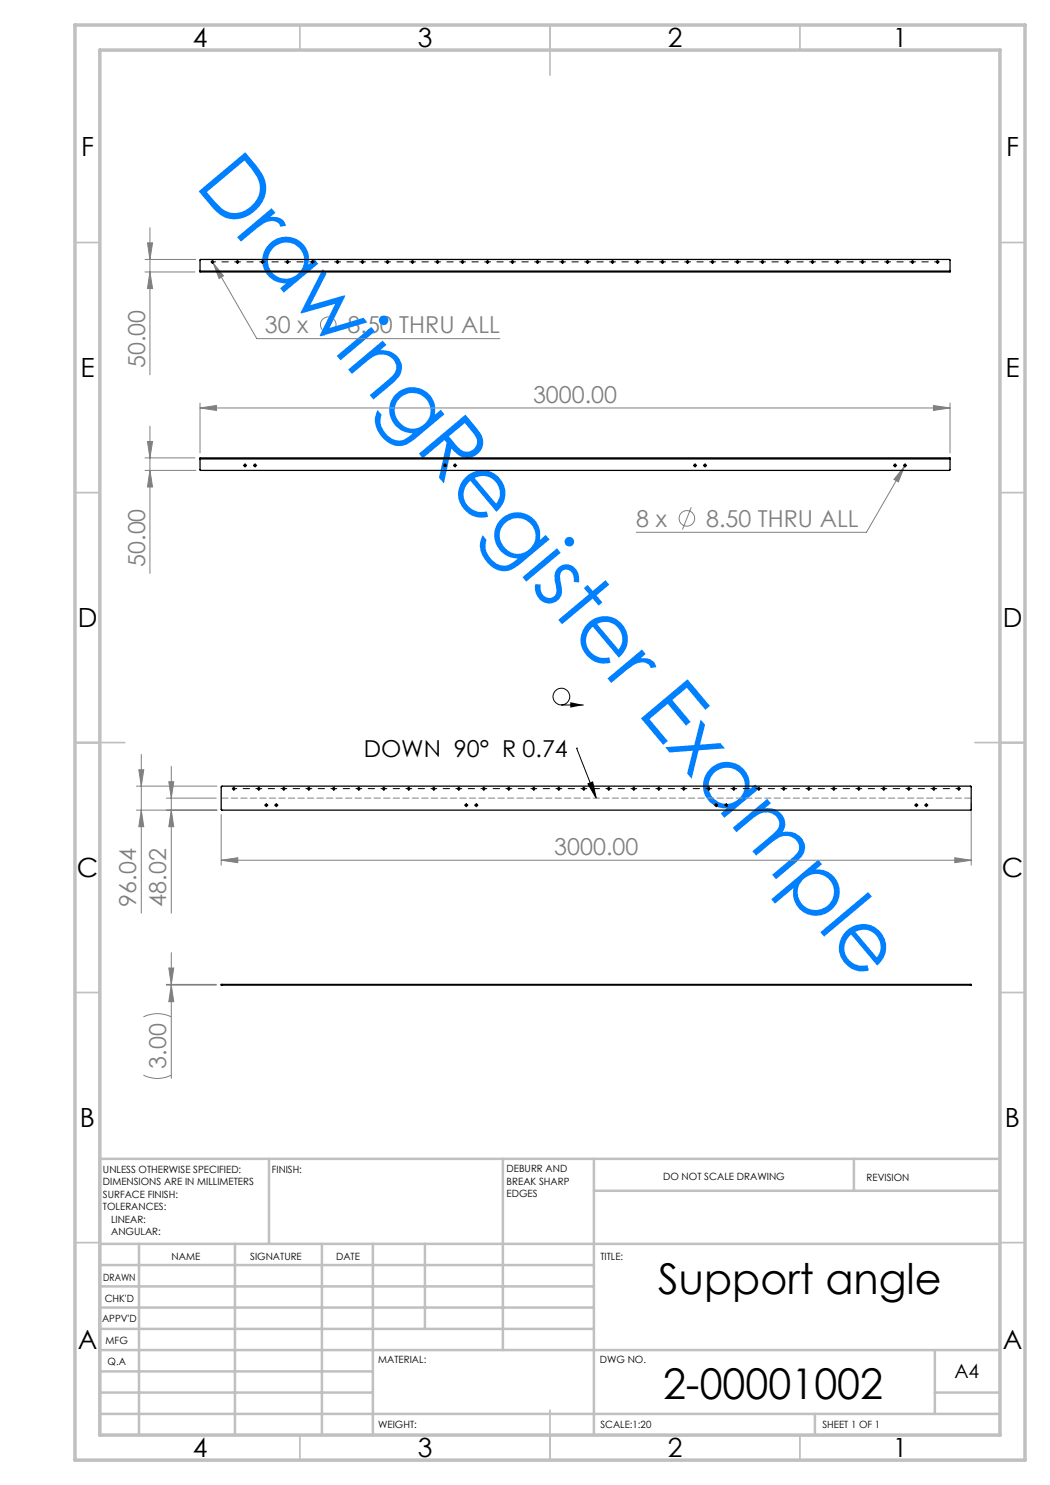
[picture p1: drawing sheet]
<svg xmlns="http://www.w3.org/2000/svg" width="210mm" height="297mm" viewBox="0 0 210 297" stroke-linecap="round" stroke-linejoin="round" font-family="sans-serif">
<g fill="none" stroke="#808080" stroke-width=".2">
<path d="M29 51.9h10.2M29 54.4h10M29.5 48.6h1l-.5 3.3zM30 54.4l.5 3.3h-1zM30 45.5v29.5M42.4 52.2l.2 .4M42.6 52.6l2.1 2.6-.9 .5zM42.6 52.6l8.8 15.1h48.6M66.5 62.7l-1.7 4.5M29 91.6h10M29 94.1h10.2M29.5 88.3h1l-.5 3.3z"/>
<path d="M30 94.1l.5 3.3h-1zM30 85.2v29.5M40 81.6l3.3-.5v1zM40 80.6v10M40 81.6h150M180.9 93.3l-1.2 3.1-.9-.5zM180.9 93.3l-7.6 13.2h-46.1M181.1 92.9l-.2 .4M186.7 81.1l3.3 .5-3.3 .5zM190 80.6v10M138.3 101.5l-1.8 4.4M27.3 157.2h16.1"/>
<path d="M27.8 153.9h1l-.5 3.3zM28.3 150.9v31.7M33.3 159.6h10M33.8 156.3h.9l-.4 3.3zM34.3 153.3v29.3M27.3 162h16.1M28.3 162l.5 3.3h-1zM34.3 162l.4 3.3h-.9zM44.2 172l3.4-.4v.9zM44.2 162.9v10.1M44.2 172h150M191 171.6l3.2 .4-3.2 .5z"/>
<path d="M194.2 160.7v12.3M33.3 196.9h10M33.3 197h10M33.8 193.6h.9l-.4 3.3zM34.3 197l.4 3.3h-.9zM34.3 190.5v25.2M28.7 215a6.1 6.1 0 0 0 5.6 0M28.7 203.4a6.4 6.4 0 0 1 5.6 0"/>
<circle cx="65.7" cy="64.9" r="1.55"/>
<circle cx="137.4" cy="103.7" r="1.55"/>
</g>
<g fill="none" stroke="#000" stroke-width=".2">
<path d="M42.4 52.4h.2M42.5 52.3v.2M48.9 93.1h.2M49 93v.2M50.9 93.1h.2M51 93v.2M88.9 93.1h.2M89 93v.2M90.9 93.1h.2M91 93v.2M138.9 93.1h.2M139 93v.2"/>
<path d="M140.9 93.1h.2M141 93v.2M178.9 93.1h.2M179 93v.2M180.9 93.1h.2M181 93v.2M46.6 157.8h.3M46.7 157.6v.3M112.3 141h4.4M115.3 149.6h.1M115.3 149.6l3.9 10M117.6 156.8l.9-.4 .7 3.2z"/>
<path d="M53.1 161h.3M53.3 160.9v.3M55.1 161h.3M55.2 160.9v.3M93.1 161h.3M93.2 160.9v.3M95.1 161h.3M95.2 160.9v.3M143.1 161h.3M143.3 160.9v.3M145.1 161h.3M145.2 160.9v.3"/>
<path d="M183.1 161h.3M183.3 160.9v.3M185.1 161h.3M185.2 160.9v.3"/>
<circle cx="112.3" cy="139.3" r="1.67"/>
</g>
<path d="M114.1 140.4l2.6 .6-2.6 .5zM117.6 156.8l.9-.4 .7 3.2z" fill="#000"/>
<g fill="none" stroke="#000" stroke-width=".2" stroke-dasharray="15.2 1.3 1.3 1.3">
<path d="M42.3 52.4h-.1M42.5 52.1v-.1M42.5 52.6v.1M47.5 52.4v-.2M47.5 52.4h-.1M47.5 52.4v.1M47.5 52.4h.1M47.5 52.1v-.1M47.5 52.6v.1M52.5 52.4v-.2M52.5 52.4h-.1M52.5 52.4v.1"/>
<path d="M52.5 52.4h.1M52.5 52.1v-.1M52.5 52.6v.1M57.5 52.4v-.2M57.5 52.4h-.1M57.5 52.4v.1M57.5 52.4h.1M57.5 52.1v-.1M57.5 52.6v.1M62.5 52.4v-.2M62.5 52.4h-.1M62.5 52.4v.1"/>
<path d="M62.5 52.4h.1M62.5 52.1v-.1M62.5 52.6v.1M67.5 52.4v-.2M67.5 52.4h-.1M67.5 52.4v.1M67.5 52.4h.1M67.5 52.1v-.1M67.5 52.6v.1M72.5 52.4v-.2M72.5 52.4h-.1M72.5 52.4v.1"/>
<path d="M72.5 52.4h.1M72.5 52.1v-.1M72.5 52.6v.1M77.5 52.4v-.2M77.5 52.4h-.1M77.5 52.4v.1M77.5 52.4h.1M77.5 52.1v-.1M77.5 52.6v.1M82.5 52.4v-.2M82.5 52.4h-.1M82.5 52.4v.1"/>
<path d="M82.5 52.4h.1M82.5 52.1v-.1M82.5 52.6v.1M87.5 52.4v-.2M87.5 52.4h-.1M87.5 52.4v.1M87.5 52.4h.1M87.5 52.1v-.1M87.5 52.6v.1M92.5 52.4v-.2M92.5 52.4h-.1M92.5 52.4v.1"/>
<path d="M92.5 52.4h.1M92.5 52.1v-.1M92.5 52.6v.1M97.5 52.4v-.2M97.5 52.4h-.1M97.5 52.4v.1M97.5 52.4h.1M97.5 52.1v-.1M97.5 52.6v.1M102.5 52.4v-.2M102.5 52.4h-.1M102.5 52.4v.1"/>
<path d="M102.5 52.4h.1M102.5 52.1v-.1M102.5 52.6v.1M107.5 52.4v-.2M107.5 52.4h-.1M107.5 52.4v.1M107.5 52.4h.1M107.5 52.1v-.1M107.5 52.6v.1M112.5 52.4v-.2M112.5 52.4h-.1M112.5 52.4v.1"/>
<path d="M112.5 52.4h.1M112.5 52.1v-.1M112.5 52.6v.1M117.5 52.4v-.2M117.5 52.4h-.1M117.5 52.4v.1M117.5 52.4h.1M117.5 52.1v-.1M117.5 52.6v.1M122.5 52.4v-.2M122.5 52.4h-.1M122.5 52.4v.1"/>
<path d="M122.5 52.4h.1M122.5 52.1v-.1M122.5 52.6v.1M127.5 52.4v-.2M127.5 52.4h-.1M127.5 52.4v.1M127.5 52.4h.1M127.5 52.1v-.1M127.5 52.6v.1M132.5 52.4v-.2M132.5 52.4h-.1M132.5 52.4v.1"/>
<path d="M132.5 52.4h.1M132.5 52.1v-.1M132.5 52.6v.1M137.5 52.4v-.2M137.5 52.4h-.1M137.5 52.4v.1M137.5 52.4h.1M137.5 52.1v-.1M137.5 52.6v.1M142.5 52.4v-.2M142.5 52.4h-.1M142.5 52.4v.1"/>
<path d="M142.5 52.4h.1M142.5 52.1v-.1M142.5 52.6v.1M147.5 52.4v-.2M147.5 52.4h-.1M147.5 52.4v.1M147.5 52.4h.1M147.5 52.1v-.1M147.5 52.6v.1M152.5 52.4v-.2M152.5 52.4h-.1M152.5 52.4v.1"/>
<path d="M152.5 52.4h.1M152.5 52.1v-.1M152.5 52.6v.1M157.5 52.4v-.2M157.5 52.4h-.1M157.5 52.4v.1M157.5 52.4h.1M157.5 52.1v-.1M157.5 52.6v.1M162.5 52.4v-.2M162.5 52.4h-.1M162.5 52.4v.1"/>
<path d="M162.5 52.4h.1M162.5 52.1v-.1M162.5 52.6v.1M167.5 52.4v-.2M167.5 52.4h-.1M167.5 52.4v.1M167.5 52.4h.1M167.5 52.1v-.1M167.5 52.6v.1M172.5 52.4v-.2M172.5 52.4h-.1M172.5 52.4v.1"/>
<path d="M172.5 52.4h.1M172.5 52.1v-.1M172.5 52.6v.1M177.5 52.4v-.2M177.5 52.4h-.1M177.5 52.4v.1M177.5 52.4h.1M177.5 52.1v-.1M177.5 52.6v.1M182.5 52.4v-.2M182.5 52.4h-.1M182.5 52.4v.1"/>
<path d="M182.5 52.4h.1M182.5 52.1v-.1M182.5 52.6v.1M187.5 52.4v-.2M187.5 52.4h-.1M187.5 52.4v.1M187.5 52.4h.1M187.5 52.1v-.1M187.5 52.6v.1M187.8 52.4h.1M48.8 93.1h-.1M49 92.8v-.1"/>
<path d="M49 93.3v.1M49.3 93.1h.1M50.8 93.1h-.1M51 92.8v-.1M51 93.3v.1M51.3 93.1h.1M88.8 93.1h-.1M89 92.8v-.1M89 93.3v.1M89.3 93.1h.1M90.8 93.1h-.1M91 92.8v-.1"/>
<path d="M91 93.3v.1M91.3 93.1h.1M138.8 93.1h-.1M139 92.8v-.1M139 93.3v.1M139.3 93.1h.1M140.8 93.1h-.1M141 92.8v-.1M141 93.3v.1M141.3 93.1h.1M178.8 93.1h-.1M179 92.8v-.1"/>
<path d="M179 93.3v.1M179.3 93.1h.1M180.8 93.1h-.1M181 92.8v-.1M181 93.3v.1M181.3 93.1h.1M46.5 157.7h-.1M46.8 157.5v-.1M46.8 158v.1M51.8 157.7v-.1M51.8 157.7h-.2M51.8 157.7v.1"/>
<path d="M51.8 157.7h.1M51.8 157.5v-.1M51.8 158v.1M56.8 157.7v-.1M56.8 157.7h-.2M56.8 157.7v.1M56.8 157.7h.1M56.8 157.5v-.1M56.8 158v.1M61.8 157.7v-.1M61.8 157.7h-.2M61.8 157.7v.1"/>
<path d="M61.8 157.7h.1M61.8 157.5v-.1M61.8 158v.1M66.8 157.7v-.1M66.8 157.7h-.2M66.8 157.7v.1M66.8 157.7h.1M66.8 157.5v-.1M66.8 158v.1M71.8 157.7v-.1M71.8 157.7h-.2M71.8 157.7v.1"/>
<path d="M71.8 157.7h.1M71.8 157.5v-.1M71.8 158v.1M76.8 157.7v-.1M76.8 157.7h-.2M76.8 157.7v.1M76.8 157.7h.1M76.8 157.5v-.1M76.8 158v.1M81.8 157.7v-.1M81.8 157.7h-.2M81.8 157.7v.1"/>
<path d="M81.8 157.7h.1M81.8 157.5v-.1M81.8 158v.1M86.8 157.7v-.1M86.8 157.7h-.2M86.8 157.7v.1M86.8 157.7h.1M86.8 157.5v-.1M86.8 158v.1M91.8 157.7v-.1M91.8 157.7h-.2M91.8 157.7v.1"/>
<path d="M91.8 157.7h.1M91.8 157.5v-.1M91.8 158v.1M96.8 157.7v-.1M96.8 157.7h-.2M96.8 157.7v.1M96.8 157.7h.1M96.8 157.5v-.1M96.8 158v.1M101.8 157.7v-.1M101.8 157.7h-.2M101.8 157.7v.1"/>
<path d="M101.8 157.7h.1M101.8 157.5v-.1M101.8 158v.1M106.8 157.7v-.1M106.8 157.7h-.2M106.8 157.7v.1M106.8 157.7h.1M106.8 157.5v-.1M106.8 158v.1M111.8 157.7v-.1M111.8 157.7h-.2M111.8 157.7v.1"/>
<path d="M111.8 157.7h.1M111.8 157.5v-.1M111.8 158v.1M116.8 157.7v-.1M116.8 157.7h-.2M116.8 157.7v.1M116.8 157.7h.1M116.8 157.5v-.1M116.8 158v.1M121.8 157.7v-.1M121.8 157.7h-.2M121.8 157.7v.1"/>
<path d="M121.8 157.7h.1M121.8 157.5v-.1M121.8 158v.1M126.8 157.7v-.1M126.8 157.7h-.2M126.8 157.7v.1M126.8 157.7h.1M126.8 157.5v-.1M126.8 158v.1M131.8 157.7v-.1M131.8 157.7h-.2M131.8 157.7v.1"/>
<path d="M131.8 157.7h.1M131.8 157.5v-.1M131.8 158v.1M136.8 157.7v-.1M136.8 157.7h-.2M136.8 157.7v.1M136.8 157.7h.1M136.8 157.5v-.1M136.8 158v.1M141.8 157.7v-.1M141.8 157.7h-.2M141.8 157.7v.1"/>
<path d="M141.8 157.7h.1M141.8 157.5v-.1M141.8 158v.1M146.8 157.7v-.1M146.8 157.7h-.2M146.8 157.7v.1M146.8 157.7h.1M146.8 157.5v-.1M146.8 158v.1M151.8 157.7v-.1M151.8 157.7h-.2M151.8 157.7v.1"/>
<path d="M151.8 157.7h.1M151.8 157.5v-.1M151.8 158v.1M156.8 157.7v-.1M156.8 157.7h-.2M156.8 157.7v.1M156.8 157.7h.1M156.8 157.5v-.1M156.8 158v.1M161.8 157.7v-.1M161.8 157.7h-.2M161.8 157.7v.1"/>
<path d="M161.8 157.7h.1M161.8 157.5v-.1M161.8 158v.1M166.8 157.7v-.1M166.8 157.7h-.2M166.8 157.7v.1M166.8 157.7h.1M166.8 157.5v-.1M166.8 158v.1M171.8 157.7v-.1M171.8 157.7h-.2M171.8 157.7v.1"/>
<path d="M171.8 157.7h.1M171.8 157.5v-.1M171.8 158v.1M176.8 157.7v-.1M176.8 157.7h-.2M176.8 157.7v.1M176.8 157.7h.1M176.8 157.5v-.1M176.8 158v.1M181.8 157.7v-.1M181.8 157.7h-.2M181.8 157.7v.1"/>
<path d="M181.8 157.7h.1M181.8 157.5v-.1M181.8 158v.1M186.8 157.7v-.1M186.8 157.7h-.2M186.8 157.7v.1M186.8 157.7h.1M186.8 157.5v-.1M186.8 158v.1M191.8 157.7v-.1M191.8 157.7h-.2M191.8 157.7v.1"/>
<path d="M191.8 157.7h.1M191.8 157.5v-.1M191.8 158v.1M192 157.7h.1M53 161h-.1M53.3 160.8v-.1M53.3 161.3v.1M53.5 161h.1M55 161h-.1M55.3 160.8v-.1M55.3 161.3v.1M55.5 161h.1"/>
<path d="M93 161h-.1M93.3 160.8v-.1M93.3 161.3v.1M93.5 161h.1M95 161h-.1M95.3 160.8v-.1M95.3 161.3v.1M95.5 161h.1M143 161h-.1M143.3 160.8v-.1M143.3 161.3v.1M143.5 161h.1"/>
<path d="M145 161h-.1M145.3 160.8v-.1M145.3 161.3v.1M145.5 161h.1M183 161h-.1M183.3 160.8v-.1M183.3 161.3v.1M183.5 161h.1M185 161h-.1M185.3 160.8v-.1M185.3 161.3v.1M185.5 161h.1"/>
</g>
<g fill="none" stroke="#000" stroke-width=".2" stroke-dasharray="15.2 1.3 1.3 1.3" stroke-dashoffset="14.9">
<path d="M42.8 52.4h4.5M47.8 52.4h4.5M52.8 52.4h4.5M57.8 52.4h4.5M62.8 52.4h4.5M67.8 52.4h4.5M72.8 52.4h4.5M77.8 52.4h4.5M82.8 52.4h4.5M87.8 52.4h4.5M92.8 52.4h4.5M97.8 52.4h4.5"/>
<path d="M102.8 52.4h4.5M107.8 52.4h4.5M112.8 52.4h4.5M117.8 52.4h4.5M122.8 52.4h4.5M127.8 52.4h4.5M132.8 52.4h4.5M137.8 52.4h4.5M142.8 52.4h4.5M147.8 52.4h4.5M152.8 52.4h4.5M157.8 52.4h4.5"/>
<path d="M162.8 52.4h4.5M167.8 52.4h4.5M172.8 52.4h4.5M177.8 52.4h4.5M182.8 52.4h4.5M47 157.7h4.5M52 157.7h4.5M57 157.7h4.5M62 157.7h4.5M67 157.7h4.5M72 157.7h4.5M77 157.7h4.5"/>
<path d="M82 157.7h4.5M87 157.7h4.5M92 157.7h4.5M97 157.7h4.5M102 157.7h4.5M107 157.7h4.5M112 157.7h4.5M117 157.7h4.5M122 157.7h4.5M127 157.7h4.5M132 157.7h4.5M137 157.7h4.5"/>
<path d="M142 157.7h4.5M147 157.7h4.5M152 157.7h4.5M157 157.7h4.5M162 157.7h4.5M167 157.7h4.5M172 157.7h4.5M177 157.7h4.5M182 157.7h4.5M187 157.7h4.5"/>
</g>
<path d="M194.3 159.6h-150" fill="none" stroke="#808080" stroke-width=".2" stroke-dasharray="1.3 .6" stroke-dashoffset="-.1"/>
<g fill="none" stroke="#c0c0c0" stroke-width=".35">
<path d="M60 5v5M110 5v10M160 5v5M15 48.5h5M200 48.5h5M15 98.5h5M200 98.5h5M15 148.5h10M195 148.5h10M15 198.5h5M200 198.5h5M15 248.5h5"/>
<path d="M200 248.5h5M60 287v5M110 282v10M160 287v5"/>
</g>
<g fill="none" stroke="#c0c0c0" stroke-width=".5">
<path d="M53.8 231.8v17M100.6 231.8v38.2M118.8 231.8v55.2M118.8 238.2h81.2M170.8 231.8v6.4M200 231.8h-180v55.2M20 248.8h180M20 257.3h98.8M20 253h98.8M27.8 248.8v38.2M47 248.8v38.2M64.4 248.8v38.2"/>
<path d="M74.6 248.8v38.2M85 248.8v17M20 265.8h98.8M20 261.5h98.8M20 278.5h54.6M20 274.3h54.6M20 270h180M187 278.5h13M187 270v12.8M20 282.8h180M163 282.8v4.2"/>
</g>
<path d="M15 5h190v287h-190zM20 10h180v277h-180z" fill="none" stroke="#c0c0c0" stroke-width=".7"/>
<g fill="#808080">
<path d="M42.6 52.6l1.2 3.1 .9-.5zM44.2 172l3.4-.4v.9zM191 171.6l3.2 .4-3.2 .5zM40 81.6l3.3-.5v1zM186.7 81.1l3.3 .5-3.3 .5zM180.9 93.3l-2.1 2.6 .9 .5z"/>
<path d="M29.5 48.6h1l-.5 3.3zM30 54.4l.5 3.3h-1zM33.8 156.3h.9l-.4 3.3zM34.3 162l.4 3.3h-.9zM27.8 153.9h1l-.5 3.3zM28.3 162l.5 3.3h-1zM33.8 193.6h.9l-.4 3.3zM34.3 197l.4 3.3h-.9zM29.5 88.3h1l-.5 3.3zM30 94.1l.5 3.3h-1z"/>
</g>
<g fill="none" stroke="#000" stroke-width=".25">
<path d="M40 54.2l.1-2.3h149.8l.1 .1v2.2M40 54.2v.2h150v-.2M40 54.2h150M40 91.8l.1 2.3h149.8l.1-2.3M40 91.8v-.2h150v.2M40 91.8h150M44.3 157.3l149.8-.1 .1 .1v4.7h-149.9zM44.4 196.9h-.2v.1h.2M44.4 196.9v.1M44.4 196.9h149.7M44.4 197h149.7M194.1 196.9h.1l-.1 .1"/>
<path d="M194.1 196.9v.1"/>
<circle cx="42.5" cy="52.4" r=".22"/>
<circle cx="47.5" cy="52.4" r=".22"/>
<circle cx="52.5" cy="52.4" r=".21"/>
<circle cx="57.5" cy="52.4" r=".21"/>
<circle cx="62.5" cy="52.4" r=".22"/>
<circle cx="67.5" cy="52.4" r=".22"/>
<circle cx="72.5" cy="52.4" r=".21"/>
<circle cx="77.5" cy="52.4" r=".21"/>
<circle cx="82.5" cy="52.4" r=".22"/>
<circle cx="87.5" cy="52.4" r=".21"/>
<circle cx="92.5" cy="52.4" r=".21"/>
<circle cx="97.5" cy="52.4" r=".21"/>
<circle cx="102.5" cy="52.4" r=".22"/>
<circle cx="107.5" cy="52.4" r=".21"/>
<circle cx="112.5" cy="52.4" r=".21"/>
<circle cx="117.5" cy="52.4" r=".22"/>
<circle cx="122.5" cy="52.4" r=".22"/>
<circle cx="127.5" cy="52.4" r=".21"/>
<circle cx="132.5" cy="52.4" r=".21"/>
<circle cx="137.5" cy="52.4" r=".22"/>
<circle cx="142.5" cy="52.4" r=".22"/>
<circle cx="147.5" cy="52.4" r=".21"/>
<circle cx="152.5" cy="52.4" r=".21"/>
<circle cx="157.5" cy="52.4" r=".22"/>
<circle cx="162.5" cy="52.4" r=".21"/>
<circle cx="167.5" cy="52.4" r=".21"/>
<circle cx="172.5" cy="52.4" r=".21"/>
<circle cx="177.5" cy="52.4" r=".22"/>
<circle cx="182.5" cy="52.4" r=".21"/>
<circle cx="187.5" cy="52.4" r=".21"/>
<circle cx="49" cy="93.1" r=".21"/>
<circle cx="51" cy="93.1" r=".21"/>
<circle cx="89" cy="93.1" r=".21"/>
<circle cx="91" cy="93.1" r=".22"/>
<circle cx="139" cy="93.1" r=".21"/>
<circle cx="141" cy="93.1" r=".21"/>
<circle cx="179" cy="93.1" r=".21"/>
<circle cx="181" cy="93.1" r=".21"/>
<circle cx="46.8" cy="157.8" r=".22"/>
<circle cx="51.8" cy="157.8" r=".21"/>
<circle cx="56.8" cy="157.8" r=".21"/>
<circle cx="61.8" cy="157.8" r=".22"/>
<circle cx="66.7" cy="157.8" r=".21"/>
<circle cx="71.8" cy="157.8" r=".21"/>
<circle cx="76.7" cy="157.8" r=".22"/>
<circle cx="81.8" cy="157.8" r=".22"/>
<circle cx="86.7" cy="157.8" r=".21"/>
<circle cx="91.8" cy="157.8" r=".21"/>
<circle cx="96.7" cy="157.8" r=".22"/>
<circle cx="101.8" cy="157.8" r=".22"/>
<circle cx="106.8" cy="157.8" r=".21"/>
<circle cx="111.8" cy="157.8" r=".21"/>
<circle cx="116.8" cy="157.8" r=".22"/>
<circle cx="121.8" cy="157.8" r=".22"/>
<circle cx="126.8" cy="157.8" r=".21"/>
<circle cx="131.8" cy="157.8" r=".21"/>
<circle cx="136.8" cy="157.8" r=".22"/>
<circle cx="141.7" cy="157.8" r=".21"/>
<circle cx="146.8" cy="157.8" r=".21"/>
<circle cx="151.7" cy="157.8" r=".22"/>
<circle cx="156.8" cy="157.8" r=".22"/>
<circle cx="161.7" cy="157.8" r=".21"/>
<circle cx="166.8" cy="157.8" r=".21"/>
<circle cx="171.7" cy="157.8" r=".22"/>
<circle cx="176.8" cy="157.8" r=".22"/>
<circle cx="181.8" cy="157.8" r=".21"/>
<circle cx="186.8" cy="157.8" r=".21"/>
<circle cx="191.8" cy="157.8" r=".22"/>
<circle cx="53.3" cy="161" r=".21"/>
<circle cx="55.2" cy="161" r=".21"/>
<circle cx="93.2" cy="161" r=".21"/>
<circle cx="95.3" cy="161" r=".21"/>
<circle cx="143.3" cy="161" r=".21"/>
<circle cx="145.2" cy="161" r=".21"/>
<circle cx="183.3" cy="161" r=".21"/>
<circle cx="185.2" cy="161" r=".21"/>
</g>
<text font-size="16.9" fill="#0080ff" x="38.8" y="37.1" transform="rotate(50 38.8 37.1)">DrawingRegister Example</text>
<g font-size="8.5">
<text x="131.7" y="258.8">Support angle</text>
<text x="132.6" y="279.7">2-00001002</text>
</g>
<g font-size="5.3">
<text x="38.5" y="9.5">4</text>
<text x="83.5" y="9.5">3</text>
<text x="133.6" y="9.5">2</text>
<text x="178.6" y="9.5">1</text>
<text x="16.2" y="31.2">F</text>
<text x="201.2" y="31.2">F</text>
<text x="16.1" y="75.5">E</text>
<text x="201.1" y="75.5">E</text>
<text x="15.5" y="125.5">D</text>
<text x="200.5" y="125.5">D</text>
<text x="15.4" y="175.5">C</text>
<text x="200.4" y="175.5">C</text>
<text x="16" y="225.5">B</text>
<text x="201" y="225.5">B</text>
<text x="15.5" y="269.8">A</text>
<text x="200.5" y="269.8">A</text>
<text x="38.5" y="291.5">4</text>
<text x="83.5" y="291.5">3</text>
<text x="133.6" y="291.5">2</text>
<text x="178.6" y="291.5">1</text>
</g>
<g font-size="4.7" fill="#808080">
<text x="53" y="66.6">30 x</text>
<text x="69.5" y="66.6">8.50 THRU ALL</text>
<text x="29" y="73.7" transform="rotate(-90 29 73.7)">50.00</text>
<text x="106.6" y="80.6">3000.00</text>
<text x="127.3" y="105.4">8 x</text>
<text x="141.2" y="105.4">8.50 THRU ALL</text>
<text x="29" y="113.4" transform="rotate(-90 29 113.4)">50.00</text>
<text x="110.9" y="171">3000.00</text>
<text x="27.3" y="181.3" transform="rotate(-90 27.3 181.3)">96.04</text>
<text x="33.3" y="181.3" transform="rotate(-90 33.3 181.3)">48.02</text>
<text x="33.3" y="213.7" transform="rotate(-90 33.3 213.7)">3.00</text>
</g>
<text font-size="4.7" x="72.7" y="151.3">DOWN 90° R 0.74</text>
<text font-size="3.9" x="190.9" y="275.5">A4</text>
<g font-size="2">
<text x="20.6" y="234.6">UNLESS OTHERWISE SPECIFIED:</text>
<text x="20.6" y="237.1">DIMENSIONS ARE IN MILLIMETERS</text>
<text x="20.6" y="239.6">SURFACE FINISH:</text>
<text x="54.4" y="234.6">FINISH:</text>
<text x="101.3" y="234.5">DEBURR AND</text>
<text x="101.3" y="237">BREAK SHARP</text>
<text x="101.3" y="239.5">EDGES</text>
<text x="132.6" y="236">DO NOT SCALE DRAWING</text>
<text x="173.3" y="236.2">REVISION</text>
<text x="20.6" y="242.1">TOLERANCES:</text>
<text x="22.2" y="244.6">LINEAR:</text>
<text x="22.2" y="247.1">ANGULAR:</text>
<text x="34.3" y="252">NAME</text>
<text x="50" y="251.9">SIGNATURE</text>
<text x="67.2" y="251.9">DATE</text>
<text x="120.1" y="251.9">TITLE:</text>
<text x="20.6" y="256.1">DRAWN</text>
<text x="20.9" y="260.3">CHK'D</text>
<text x="20.4" y="264.4">APPV'D</text>
<text x="21.1" y="268.8">MFG</text>
<text x="21.5" y="273">Q.A</text>
<text x="75.6" y="272.5">MATERIAL:</text>
<text x="120" y="272.5">DWG NO.</text>
<text x="75.6" y="285.5">WEIGHT:</text>
<text x="120.1" y="285.6">SCALE:1:20</text>
<text x="164.5" y="285.6">SHEET 1 OF 1</text>
</g>
</svg>
